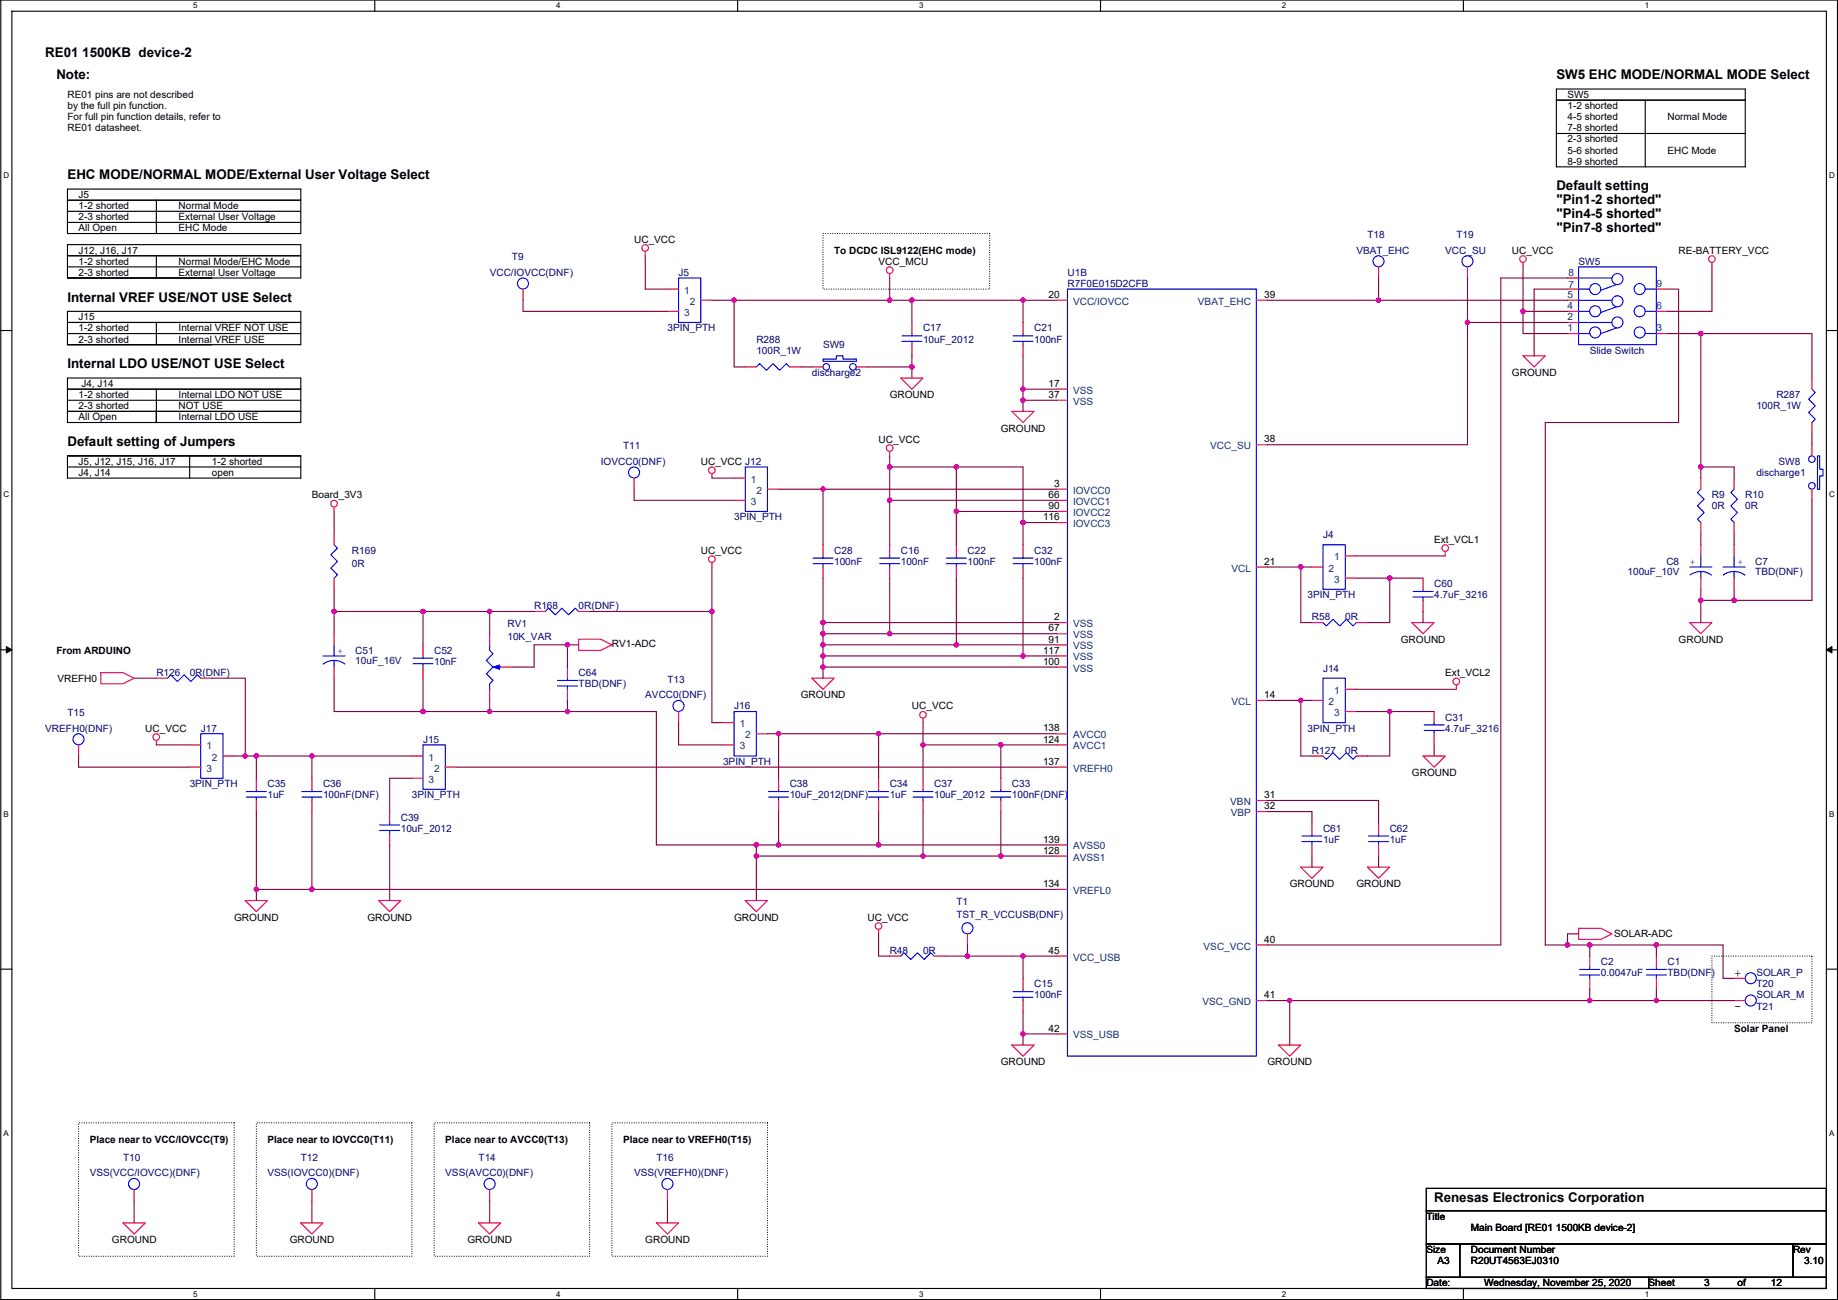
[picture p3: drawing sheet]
<svg xmlns="http://www.w3.org/2000/svg" width="420mm" height="297mm" viewBox="0 0 420 297" stroke-linecap="round" stroke-linejoin="round" font-family="sans-serif">
<path d="M.2 0h419.8v296.9h-419.8zM2.7 2.6h414.8v291.8h-414.8z" fill="none" stroke="#000" stroke-width=".25"/>
<g fill="#fff">
<path d="M44.2 .3h1v2h-1z"/>
<path d="M44.2 294.7h1v2h-1z"/>
</g>
<path d="M85.7 0v2.6M85.7 294.4v2.5" fill="none" stroke="#000" stroke-width=".25"/>
<g fill="#fff">
<path d="M127.1 .3h1v2h-1z"/>
<path d="M127.1 294.7h1v2h-1z"/>
</g>
<path d="M168.6 0v2.6M168.6 294.4v2.5" fill="none" stroke="#000" stroke-width=".25"/>
<g fill="#fff">
<path d="M210.1 .3h1v2h-1z"/>
<path d="M210.1 294.7h1v2h-1z"/>
</g>
<path d="M251.6 0v2.6M251.6 294.4v2.5" fill="none" stroke="#000" stroke-width=".25"/>
<g fill="#fff">
<path d="M293 .3h1v2h-1z"/>
<path d="M293 294.7h1v2h-1z"/>
</g>
<path d="M334.5 0v2.6M334.5 294.4v2.5" fill="none" stroke="#000" stroke-width=".25"/>
<g fill="#fff">
<path d="M376 .3h1v2h-1z"/>
<path d="M376 294.7h1v2h-1z"/>
<path d="M.8 39h1.3v2.1h-1.3z"/>
<path d="M418.1 39h1.3v2.1h-1.3z"/>
<path d="M.8 112h1.3v2h-1.3z"/>
<path d="M418.1 112h1.3v2h-1.3z"/>
</g>
<path d="M.2 75.5h2.5M417.5 75.5h2.5" fill="none" stroke="#000" stroke-width=".25"/>
<g fill="#fff">
<path d="M.8 185h1.2v2h-1.2z"/>
<path d="M418.1 185h1.2v2h-1.2z"/>
</g>
<path d="M.2 148.5h2.5M417.5 148.5h2.5" fill="none" stroke="#000" stroke-width=".25"/>
<path d="M1.4 147.7l1.3 .8-1.3 .7zM417.5 148.5l1.3-.8v1.5z" fill="#000" stroke="#000" stroke-width=".23"/>
<g fill="#fff">
<path d="M.8 257.9h1.2v2h-1.2z"/>
<path d="M418.1 257.9h1.2v2h-1.2z"/>
</g>
<g fill="none" stroke="#000" stroke-width=".25">
<path d="M355.8 22.9h43.2M355.8 20.3h43.2v17.8h-43.2zM355.8 30.5h43.2M376.1 22.9v15.2M15.4 43.2h53.4v10.2h-53.4zM15.4 48.3h53.4M15.4 50.8h53.4M15.4 58.4h53.4M15.4 55.9h53.4v7.6h-53.4zM15.4 45.7h53.4M35.7 58.4v5.1M35.7 45.7v7.7"/>
<path d="M15.4 63.5h33M15.4 61h53.4M15.4 78.8h33M15.4 73.7h53.4M15.4 71.1h53.4v7.7h-53.4zM15.4 76.2h53.4M35.7 73.7v5.1M15.4 88.9h53.4M15.4 86.4h53.4v7.6h-53.4zM15.4 91.5h53.4M15.4 94h20.3v2.5h-20.3zM35.7 88.9v5.1"/>
<path d="M35.7 94h33.1v2.5h-33.1zM15.4 104.2h53.4v5h-53.4zM15.4 104.2h53.4M15.4 106.7h53.4M43.4 104.2v5M.2 221.4h2.5M417.5 221.4h2.5M326.1 271.5h91.4v5.1h-91.4zM326.1 276.6h91.4v7.6h-91.4zM326.1 291.9h50.8v2.5h-50.8zM326.1 284.2h7.6v7.7h-7.6zM333.7 284.2h76.2v7.7h-76.2z"/>
<path d="M376.9 291.9h40.6v2.5h-40.6zM409.9 284.2h7.6v7.7h-7.6z"/>
</g>
<path d="M188.1 53.4h38.1v12.7h-38.1zM391.3 218.5h22.9v15.2h-22.9zM18 256.6h35.5v30.4h-35.5zM58.6 256.6h35.6v30.4h-35.6zM99.2 256.6h35.6v30.4h-35.6zM139.9 256.6h35.5v30.4h-35.5z" fill="none" stroke="#000" stroke-width=".25" stroke-dasharray="0 .5"/>
<g fill="none" stroke="#f00" stroke-width=".25">
<path d="M147.5 57.4v1M348.2 60v1M391.3 60v1M119.6 66.1v2.5M152.6 66.1h2.5M152.6 71.1h2.5M160.2 68.6h2.5M203.4 62.5v1M208.5 73.7v2.5M208.5 78.8v2.5M233.9 73.7v2.5M233.9 78.8v2.5"/>
<path d="M241.5 68.6h2.5M287.2 68.6h2.5M315.1 61v2.5M335.5 61v2.5M358.3 76.2h2.6M358.3 73.7h2.6M358.3 71.1h2.6M358.3 68.6h2.6M358.3 66.1h2.6M358.3 63.5h2.6M378.6 76.2h2.6M378.6 71.1h2.6"/>
<path d="M378.6 66.1h2.6M170.4 83.8h2.5M180.5 83.8h2.6M185.6 83.8h2.5M195.8 83.8h2.5M205.9 86.4h5.1l-2.5 2.5zM231.3 94h5.1l-2.5 2.5zM241.5 88.9h2.5M241.5 91.5h2.5M348.2 81.3h5l-2.5 2.5zM414.2 96.5v2.6M414.2 86.4v2.5"/>
<path d="M76.4 115.8v1.1M145 109.2v2.6M162.7 108.2v1M167.8 109.2h2.6M167.8 114.3h2.6M175.4 111.8h2.6M203.4 103.1v1.1M241.5 111.8h2.5M241.5 114.3h2.5M241.5 116.9h2.5M241.5 119.4h2.5M287.2 101.6h2.5"/>
<path d="M388.8 119.4v2.5M388.8 109.2v2.6M396.4 119.4v2.5M396.4 109.2v2.6M414.2 111.8v2.5M414.2 101.6v2.6M76.4 121.9v2.6M76.4 132.1v2.5M122.1 139.7h2.5M132.3 139.7h2.5M162.7 128.5v1.1M188.1 124.5v2.5"/>
<path d="M188.1 129.6v2.5M203.4 124.5v2.5M203.4 129.6v2.5M218.6 124.5v2.5M218.6 129.6v2.5M233.9 124.5v2.5M233.9 129.6v2.5M287.2 129.6h2.5M299.9 129.6h2.5M307.5 127h2.6M307.5 132.1h2.6M325.3 132.1v2.5"/>
<path d="M325.3 137.2v2.5M330.4 126v1M388.8 124.5v2.5M388.8 132.1v2.5M396.4 124.5v2.5M396.4 132.1v2.5M23 153.7h5.1l2.6 1.3-2.6 1.2h-5.1zM35.7 155h2.6M45.9 155h2.5M76.4 144.8v2.5M76.4 152.4v2.6M96.7 147.3v2.6"/>
<path d="M96.7 152.4v2.6M111.9 144.8v2.5M111.9 157.5v2.5M114.5 152.4h2.5M129.7 152.4v2.6M129.7 157.5v2.5M132.3 146.1h5l2.6 1.2-2.6 1.3h-5zM185.6 155h5.1l-2.6 2.5zM241.5 142.3h2.5M241.5 144.8h2.5M241.5 147.3h2.5M241.5 149.9h2.5"/>
<path d="M241.5 152.4h2.5M299.9 142.3h2.5M307.5 157.5h2.6M310.1 142.3h2.5M322.8 142.3h5l-2.5 2.5zM332.9 156.5v1M386.3 142.3h5l-2.5 2.5zM18 170.2v2.5M35.7 169.2v1M43.4 170.2h2.5M43.4 175.3h2.5M51 172.7h2.5"/>
<path d="M58.6 177.8v2.6M71.3 177.8v2.6M94.2 172.7h2.5M94.2 177.8h2.5M101.8 175.3h2.5M155.1 162.6v2.5M165.3 165.1h2.5M165.3 170.2h2.5M172.9 167.7h2.5M178 177.8v2.6M200.8 177.8v2.6M211 164.1v1"/>
<path d="M211 177.8v2.6M228.8 177.8v2.6M241.5 167.7h2.5M241.5 170.2h2.5M241.5 175.3h2.5M287.2 160h2.5M299.9 160h2.5M299.9 172.7h2.5M307.5 162.6h2.6M310.1 172.7h2.5M325.3 172.7h5.1l-2.6 2.6zM327.8 162.6v2.5"/>
<path d="M327.8 167.7v2.5M58.6 182.9v2.5M71.3 182.9v2.5M89.1 185.4v2.6M89.1 190.5v2.6M178 182.9v2.5M200.8 182.9v2.5M211 182.9v2.5M228.8 182.9v2.5M241.5 193.1h2.5M241.5 195.6h2.5M287.2 182.9h2.5"/>
<path d="M287.2 185.4h2.5M297.4 198.1h5l-2.5 2.6zM299.9 188v2.5M299.9 193.1v2.5M312.6 198.1h5.1l-2.6 2.6zM315.1 188v2.5M315.1 193.1v2.5M56.1 205.8h5l-2.5 2.5zM86.5 205.8h5.1l-2.5 2.5zM170.4 205.8h5l-2.5 2.5zM200.8 212.4v1M203.4 218.5h2.5"/>
<path d="M213.5 218.5h2.6M221.2 213.4v2.5M241.5 203.2h2.5M241.5 218.5h2.5M287.2 215.9h2.5M360.9 212.1h5l2.6 1.3-2.6 1.3h-5zM363.4 218.5v2.5M378.6 218.5v2.5M231.3 238.8h5.1l-2.5 2.5zM233.9 223.5v2.6M233.9 228.6v2.6M241.5 236.2h2.5"/>
<path d="M287.2 228.6h2.5M292.3 238.8h5.1l-2.6 2.5zM363.4 223.5v2.6M378.6 223.5v2.6M396.4 228.6h2.6M396.4 223.5h2.6M28.1 279.4h5.1l-2.5 2.6zM30.7 271.8v2.5M68.8 279.4h5l-2.5 2.6zM71.3 271.8v2.5M109.4 279.4h5.1l-2.6 2.6zM111.9 271.8v2.5"/>
<path d="M150 279.4h5.1l-2.5 2.6zM152.6 271.8v2.5"/>
<circle cx="147.5" cy="56.6" r=".76"/>
<circle cx="348.1" cy="59.2" r=".76"/>
<circle cx="391.3" cy="59.2" r=".76"/>
<circle cx="203.4" cy="61.7" r=".76"/>
<circle cx="76.4" cy="115.1" r=".76"/>
<circle cx="162.7" cy="107.4" r=".76"/>
<circle cx="203.4" cy="102.4" r=".76"/>
<circle cx="162.7" cy="127.8" r=".76"/>
<circle cx="330.4" cy="125.2" r=".76"/>
<circle cx="332.9" cy="155.7" r=".76"/>
<circle cx="35.7" cy="168.4" r=".76"/>
<circle cx="211" cy="163.3" r=".76"/>
<circle cx="200.8" cy="211.6" r=".76"/>
</g>
<g fill="none" stroke="#00f" stroke-width=".25">
<path d="M155.1 63.5h5.1v10.2h-5.1zM206.2 78h4.5M206.2 76.7h4.5M208.5 76.2v.5M208.5 78v.8M231.6 78h4.5M231.6 76.7h4.5M233.9 76.2v.5M233.9 78v.8M244 66.1h43.2v175.2h-43.2zM360.9 61h17.7v17.8h-17.7zM360.9 76.2h2.5"/>
<path d="M360.9 73.7h7.6M360.9 68.6h7.6M360.9 71.1h2.5M360.9 63.5h7.6M360.9 66.1h2.5M369.5 75l-3.6 1.2M369.5 70.1l-3.6 1.3M369.5 65l-3.6 1.3M376.1 76.2h2.5M376.1 71.1h2.5M376.1 66.1h2.5M172.9 83.8l.8-.7 1.5 1.5 1.5-1.5 1.5 1.5 1.6-1.5 .7 .7"/>
<path d="M188.1 82.1h3.1v-.8h1.5v.8h3.1v.5h-7.7zM414.2 88.9l.8 .8-1.6 1.5 1.6 1.5-1.6 1.6 1.6 1.5-.8 .7M170.4 106.7h5v10.2h-5zM388.8 111.8l-.8 .7 1.6 1.6-1.6 1.5 1.6 1.5-1.6 1.5 .8 .8M396.4 111.8l-.7 .7 1.5 1.6-1.5 1.5 1.5 1.5-1.5 1.5 .7 .8M415.5 104.2h.5v3h.7v1.5h-.7v3.1h-.5zM76.4 124.5l.7 .7-1.5 1.6 1.5 1.5-1.5 1.5 1.5 1.5-.7 .8M124.6 139.7l.8-.7 1.5 1.5 1.5-1.5 1.6 1.5 1.5-1.5 .8 .7M185.9 128.8h4.5M185.9 127.5h4.5M188.1 127v.5M188.1 128.8v.8"/>
<path d="M201.1 128.8h4.6M201.1 127.5h4.6M203.4 127v.5M203.4 128.8v.8M216.3 128.8h4.6M216.3 127.5h4.6M218.6 127v.5M218.6 128.8v.8M231.6 128.8h4.5M231.6 127.5h4.5M233.9 127v.5M233.9 128.8v.8"/>
<path d="M302.4 124.5h5.1v10.1h-5.1zM323 136.4h4.6M323 135.1h4.6M325.3 134.6v.5M325.3 136.4v.8M386.3 129.6h5M388.8 130.6l-1.1 .1-1.4 .7M388.8 130.6l1 .1 1.5 .7M388.8 130.6v1.5M388.8 127v2.6M393.9 129.6h5.1M393.9 131.4a4.1 4.1 0 0 1 5 0"/>
<path d="M396.4 130.6v1.5M396.4 127v2.6M38.3 155l.7-.8 1.6 1.5 1.5-1.5 1.5 1.5 1.5-1.5 .8 .8M73.8 149.9h5.1M73.9 151.7a4.1 4.1 0 0 1 4.9 0M76.4 150.9v1.5M76.4 147.3v2.6M94.4 151.7h4.6M94.4 150.4h4.6M96.7 149.9v.5M96.7 151.7v.7M111.9 147.3v1.3l.8 .8-1.5 1.5 1.5 1.5-1.5 1.5 1.5 1.6-.8 .7v1.3"/>
<path d="M114 152.4h.5M127.4 156.7h4.6M127.4 155.5h4.6M129.7 155v.5M129.7 156.7v.8M302.4 155h5.1v10.1h-5.1zM302.4 142.3l.8 .7 1.5-1.5 1.5 1.5 1.6-1.5 1.5 1.5 .8-.7M45.9 167.7h5.1v10.1h-5.1zM96.7 170.2h5.1v10.2h-5.1zM167.8 162.6h5.1v10.1h-5.1zM302.4 172.7l.8 .8 1.5-1.5 1.5 1.5 1.6-1.5 1.5 1.5 .8-.8M325.6 166.9h4.5"/>
<path d="M325.6 165.6h4.5M327.8 165.1v.5M327.8 166.9v.8M56.3 182.1h4.6M56.3 180.9h4.6M58.6 180.4v.5M58.6 182.1v.8M69 182.1h4.6M69 180.9h4.6M71.3 180.4v.5M71.3 182.1v.8M86.8 189.8h4.6"/>
<path d="M86.8 188.5h4.6M89.1 188v.5M89.1 189.8v.7M175.7 182.1h4.6M175.7 180.9h4.6M178 180.4v.5M178 182.1v.8M198.6 182.1h4.5M198.6 180.9h4.5M200.8 180.4v.5M200.8 182.1v.8M208.7 182.1h4.6"/>
<path d="M208.7 180.9h4.6M211 180.4v.5M211 182.1v.8M226.5 182.1h4.6M226.5 180.9h4.6M228.8 180.4v.5M228.8 182.1v.8M297.6 192.3h4.6M297.6 191h4.6M299.9 190.5v.5M299.9 192.3v.8M312.9 192.3h4.5"/>
<path d="M312.9 191h4.5M315.1 190.5v.5M315.1 192.3v.8M205.9 218.5l.8-.8 1.5 1.5 1.5-1.5 1.6 1.5 1.5-1.5 .7 .8M231.6 227.9h4.5M231.6 226.6h4.5M233.9 226.1v.5M233.9 227.9v.7M361.1 222.8h4.6M361.1 221.5h4.6M363.4 221v.5M363.4 222.8v.7"/>
<path d="M376.4 222.8h4.5M376.4 221.5h4.5M378.6 221v.5M378.6 222.8v.7"/>
<circle cx="315.1" cy="59.7" r="1.26"/>
<circle cx="335.4" cy="59.7" r="1.26"/>
<circle cx="119.5" cy="64.8" r="1.26"/>
<circle cx="364.7" cy="76" r="1.26"/>
<circle cx="364.7" cy="71.1" r="1.26"/>
<circle cx="364.7" cy="66" r="1.26"/>
<circle cx="369.7" cy="73.7" r="1.26"/>
<circle cx="369.7" cy="68.8" r="1.26"/>
<circle cx="369.7" cy="63.8" r="1.26"/>
<circle cx="374.8" cy="76" r="1.26"/>
<circle cx="374.8" cy="66" r="1.26"/>
<circle cx="374.8" cy="71.1" r="1.26"/>
<circle cx="188.9" cy="83.8" r=".76"/>
<circle cx="195" cy="83.8" r=".76"/>
<circle cx="144.9" cy="108" r="1.26"/>
<circle cx="414.2" cy="111" r=".76"/>
<circle cx="414.2" cy="104.9" r=".76"/>
<circle cx="17.9" cy="168.9" r="1.26"/>
<circle cx="155.1" cy="161.3" r="1.26"/>
<circle cx="221.1" cy="212.1" r="1.26"/>
<circle cx="400.2" cy="223.5" r="1.26"/>
<circle cx="400.2" cy="228.6" r="1.26"/>
<circle cx="30.6" cy="270.5" r="1.26"/>
<circle cx="71.3" cy="270.5" r="1.26"/>
<circle cx="111.9" cy="270.5" r="1.26"/>
<circle cx="152.6" cy="270.5" r="1.26"/>
</g>
<path d="M112.7 152.4l1.5-.5v1z" fill-rule="evenodd" fill="#00f" stroke="#00f" stroke-width=".25"/>
<g fill="none" stroke="#800040" stroke-width=".25">
<path d="M147.5 58.4v7.7h5.1M119.6 68.6v2.5h33M162.7 68.6h5.1M167.8 68.6h35.6M167.8 68.6v15.2h2.6M203.4 63.5v5.1M203.4 68.6h5.1v5.1M208.5 68.6h25.4M233.9 68.6h7.6M233.9 68.6v5.1M289.7 68.6h25.4M315.1 63.5v5.1"/>
<path d="M315.1 68.6h43.2M335.5 73.7v27.9h-45.8M335.5 63.5v10.2M335.5 73.7h22.8M348.2 71.1h10.1M348.2 71.1v5.1h10.1M348.2 61v10.1M358.3 63.5h-15.2v152.4h-53.4M358.3 66.1h-7.6v15.2M381.2 66.1h2.5v30.4h-30.5v119.4h5.1M381.2 76.2h7.6M388.8 76.2v30.5"/>
<path d="M388.8 76.2h25.4v10.2M391.3 61v10.1h-10.1M183.1 83.8h2.5M198.3 83.8h10.2v2.6M208.5 81.3v2.5M233.9 91.5h7.6M233.9 81.3v7.6M233.9 88.9h7.6M233.9 91.5v2.5M233.9 88.9v2.6M414.2 99.1v2.5M76.4 116.9v5"/>
<path d="M145 111.8v2.5h22.8M162.7 109.2h5.1M178 111.8h10.1M188.1 111.8v12.7M188.1 111.8h53.4M203.4 114.3v10.2M203.4 104.2v2.5M203.4 106.7v7.6M203.4 114.3h38.1M203.4 106.7h15.2M218.6 116.9h22.9M218.6 116.9v7.6"/>
<path d="M218.6 106.7v10.2M218.6 106.7h15.3v12.7M233.9 119.4h7.6M233.9 119.4v5.1M388.8 106.7h7.6v2.5M388.8 106.7v2.5M414.2 114.3v22.9h-17.8M76.4 139.7v5.1M76.4 139.7h20.3M76.4 134.6v5.1M96.7 139.7v7.6M96.7 139.7h15.2"/>
<path d="M111.9 139.7v5.1M111.9 139.7h10.2M134.8 139.7h27.9M162.7 139.7v25.4h2.6M162.7 129.6v10.1M188.1 132.1v10.2M203.4 132.1v12.7M218.6 132.1v15.2h22.9M233.9 132.1v17.8h7.6M289.7 129.6h7.7M297.4 129.6v12.7h2.5M297.4 129.6h2.5"/>
<path d="M310.1 127h20.3M310.1 132.1h7.6M325.3 139.7v2.6M325.3 132.1h-7.6v10.2h-5.1M388.8 137.2h7.6M388.8 134.6v2.6M388.8 121.9v2.6M388.8 137.2v5.1M396.4 121.9v2.6M396.4 134.6v2.6M30.7 155h5M48.4 155h7.7v17.7"/>
<path d="M76.4 155v7.6h20.3M96.7 155v7.6M129.7 147.3h2.6M129.7 147.3h-7.6v5.1h-5.1M129.7 147.3v5.1M188.1 149.9h45.8M188.1 142.3v2.5M188.1 144.8v2.5M188.1 147.3v2.6M188.1 149.9v2.5M188.1 152.4v2.6M188.1 144.8h15.3"/>
<path d="M188.1 142.3h53.4M188.1 152.4h53.4M188.1 147.3h30.5M203.4 144.8h38.1M310.1 157.5h22.8M18 172.7v2.6h25.4M35.7 170.2h7.7M53.5 172.7h2.6M56.1 172.7h2.5M58.6 172.7h12.7M58.6 172.7v5.1M71.3 172.7v5.1"/>
<path d="M71.3 172.7h22.9M94.2 177.8h-5.1v7.6M96.7 162.6h15.2M104.3 175.3h137.2M111.9 160v2.6M111.9 162.6h17.8M129.7 162.6h20.3v30.5h22.9M129.7 160v2.6M155.1 165.1v5.1h10.2M175.4 167.7h2.6M178 167.7h22.8M178 167.7v10.1"/>
<path d="M200.8 167.7v10.1M200.8 167.7h40.7M211 170.2v7.6M211 165.1v5.1M211 170.2h17.8M228.8 170.2v7.6M228.8 170.2h12.7M289.7 160h7.7M297.4 160v12.7h2.5M297.4 160h2.5M310.1 162.6h7.6M327.8 170.2v2.5"/>
<path d="M327.8 162.6h-10.1v10.1h-5.1M58.6 185.4v20.4M71.3 185.4v17.8M89.1 193.1v12.7M172.9 195.6h38.1M172.9 193.1h5.1M172.9 195.6v10.2M172.9 193.1v2.5M178 185.4v7.7h22.8M200.8 185.4v7.7M200.8 193.1h40.7M211 185.4v10.2"/>
<path d="M211 195.6h17.8M228.8 185.4v10.2M228.8 195.6h12.7M289.7 182.9h25.4v5.1M289.7 185.4h10.2v2.6M299.9 195.6v2.5M315.1 195.6v2.5M58.6 203.2h12.7M71.3 203.2h170.2M200.8 213.4v5.1h2.6M216.1 218.5h5.1M221.2 218.5h12.7"/>
<path d="M221.2 215.9v2.6M233.9 218.5h7.6M233.9 218.5v5M358.3 215.9h5.1M360.9 213.4h-2.6v2.5M363.4 215.9h15.2M363.4 215.9v2.6M378.6 215.9h15.3v7.6h2.5M378.6 215.9v2.6M233.9 236.2h7.6M233.9 231.2v5M233.9 236.2v2.6"/>
<path d="M289.7 228.6h5.1M294.8 228.6v10.2M294.8 228.6h68.6M363.4 228.6h15.2M363.4 226.1v2.5M378.6 226.1v2.5M378.6 228.6h17.8M30.7 274.3v5.1M71.3 274.3v5.1M111.9 274.3v5.1M152.6 274.3v5.1"/>
</g>
<g fill="#f0f" stroke="#f0f" stroke-width=".25">
<circle cx="162.7" cy="139.7" r=".5"/>
<circle cx="129.7" cy="162.6" r=".5"/>
<circle cx="172.9" cy="193" r=".5"/>
<circle cx="76.4" cy="139.7" r=".5"/>
<circle cx="111.9" cy="139.7" r=".5"/>
<circle cx="96.7" cy="139.7" r=".5"/>
<circle cx="111.9" cy="162.6" r=".5"/>
<circle cx="96.7" cy="162.6" r=".5"/>
<circle cx="129.7" cy="147.3" r=".5"/>
<circle cx="208.4" cy="83.8" r=".5"/>
<circle cx="58.6" cy="172.7" r=".5"/>
<circle cx="71.3" cy="172.7" r=".5"/>
<circle cx="58.6" cy="203.2" r=".5"/>
<circle cx="71.3" cy="203.2" r=".5"/>
<circle cx="221.1" cy="218.4" r=".5"/>
<circle cx="317.7" cy="132.1" r=".5"/>
<circle cx="233.8" cy="91.4" r=".5"/>
<circle cx="233.8" cy="88.9" r=".5"/>
<circle cx="188.1" cy="111.8" r=".5"/>
<circle cx="203.4" cy="114.3" r=".5"/>
<circle cx="188.1" cy="142.2" r=".5"/>
<circle cx="203.4" cy="144.8" r=".5"/>
<circle cx="188.1" cy="144.8" r=".5"/>
<circle cx="218.6" cy="147.3" r=".5"/>
<circle cx="188.1" cy="147.3" r=".5"/>
<circle cx="233.8" cy="149.9" r=".5"/>
<circle cx="188.1" cy="149.9" r=".5"/>
<circle cx="178" cy="167.6" r=".5"/>
<circle cx="228.8" cy="170.2" r=".5"/>
<circle cx="211" cy="170.2" r=".5"/>
<circle cx="178" cy="193" r=".5"/>
<circle cx="228.8" cy="195.6" r=".5"/>
<circle cx="211" cy="195.6" r=".5"/>
<circle cx="200.8" cy="193" r=".5"/>
<circle cx="233.8" cy="119.4" r=".5"/>
<circle cx="317.7" cy="162.6" r=".5"/>
<circle cx="297.3" cy="160" r=".5"/>
<circle cx="378.6" cy="215.9" r=".5"/>
<circle cx="363.4" cy="215.9" r=".5"/>
<circle cx="378.6" cy="228.6" r=".5"/>
<circle cx="363.4" cy="228.6" r=".5"/>
<circle cx="294.8" cy="228.6" r=".5"/>
<circle cx="200.8" cy="167.6" r=".5"/>
<circle cx="233.8" cy="218.4" r=".5"/>
<circle cx="233.8" cy="236.2" r=".5"/>
<circle cx="218.6" cy="106.7" r=".5"/>
<circle cx="203.4" cy="106.7" r=".5"/>
<circle cx="218.6" cy="116.8" r=".5"/>
<circle cx="56" cy="172.7" r=".5"/>
<circle cx="233.8" cy="68.6" r=".5"/>
<circle cx="208.4" cy="68.6" r=".5"/>
<circle cx="172.9" cy="195.6" r=".5"/>
<circle cx="297.3" cy="129.5" r=".5"/>
<circle cx="358.3" cy="215.9" r=".5"/>
<circle cx="335.4" cy="73.7" r=".5"/>
<circle cx="388.8" cy="106.7" r=".5"/>
<circle cx="388.8" cy="76.2" r=".5"/>
<circle cx="348.1" cy="71.1" r=".5"/>
<circle cx="188.1" cy="152.4" r=".5"/>
<circle cx="315.1" cy="68.6" r=".5"/>
<circle cx="396.4" cy="137.2" r=".5"/>
<circle cx="388.8" cy="137.2" r=".5"/>
<circle cx="167.8" cy="68.6" r=".5"/>
<circle cx="203.4" cy="68.6" r=".5"/>
</g>
<g font-size="3">
<text x="10.3" y="13">RE01 1500KB device-2</text>
<text x="12.9" y="18.1">Note:</text>
<text x="355.8" y="18.1">SW5 EHC MODE/NORMAL MODE Select</text>
<text x="15.4" y="41">EHC MODE/NORMAL MODE/External User Voltage Select</text>
<text x="355.8" y="43.5">Default setting</text>
<text x="355.8" y="46.7">&quot;Pin1-2 shorted&quot;</text>
<text x="355.8" y="49.8">&quot;Pin4-5 shorted&quot;</text>
<text x="355.8" y="53">&quot;Pin7-8 shorted&quot;</text>
<text x="15.4" y="68.9">Internal VREF USE/NOT USE Select</text>
<text x="15.4" y="84.1">Internal LDO USE/NOT USE Select</text>
<text x="15.4" y="101.9">Default setting of Jumpers</text>
<text x="327.8" y="274.6">Renesas Electronics Corporation</text>
</g>
<g font-size="2.8">
<text x="396.4" y="223.2">+</text>
<text x="396.4" y="230.9">-</text>
</g>
<g font-size="2.3">
<text x="15.4" y="22.4">RE01 pins are not described</text>
<text x="358.3" y="22.4">SW5</text>
<text x="15.4" y="24.9">by the full pin function.</text>
<text x="15.4" y="27.5">For full pin function details, refer to</text>
<text x="358.3" y="24.9">1-2 shorted</text>
<text x="358.3" y="27.5">4-5 shorted</text>
<text x="381.2" y="27.5">Normal Mode</text>
<text x="15.4" y="30">RE01 datasheet.</text>
<text x="358.3" y="32.6">2-3 shorted</text>
<text x="358.3" y="30">7-8 shorted</text>
<text x="358.3" y="35.1">5-6 shorted</text>
<text x="381.2" y="35.1">EHC Mode</text>
<text x="358.3" y="37.6">8-9 shorted</text>
<text x="18" y="47.8">1-2 shorted</text>
<text x="18" y="45.3">J5</text>
<text x="40.8" y="47.8">Normal Mode</text>
<text x="18" y="50.3">2-3 shorted</text>
<text x="18" y="52.9">All Open</text>
<text x="40.8" y="52.9">EHC Mode</text>
<text x="40.8" y="50.3">External User Voltage</text>
<text x="18" y="58">J12, J16, J17</text>
<text x="145" y="55.4">UC_VCC</text>
<text x="190.7" y="58">To DCDC ISL9122(EHC mode)</text>
<text x="345.6" y="58">UC_VCC</text>
<text x="383.7" y="58">RE-BATTERY_VCC</text>
<text x="18" y="63">2-3 shorted</text>
<text x="18" y="60.5">1-2 shorted</text>
<text x="40.8" y="60.5">Normal Mode/EHC Mode</text>
<text x="40.8" y="63">External User Voltage</text>
<text x="200.8" y="60.5">VCC_MCU</text>
<text x="239.7" y="68.1">20</text>
<text x="289" y="68.1">39</text>
<text x="18" y="75.7">1-2 shorted</text>
<text x="18" y="73.2">J15</text>
<text x="40.8" y="75.7">Internal VREF NOT USE</text>
<text x="18" y="78.3">2-3 shorted</text>
<text x="40.8" y="78.3">Internal VREF USE</text>
<text x="18.6" y="88.4">J4, J14</text>
<text x="239.7" y="88.4">17</text>
<text x="345.6" y="85.9">GROUND</text>
<text x="18" y="93.5">2-3 shorted</text>
<text x="18" y="91">1-2 shorted</text>
<text x="40.8" y="91">Internal LDO NOT USE</text>
<text x="40.8" y="93.5">NOT USE</text>
<text x="203.4" y="91">GROUND</text>
<text x="239.7" y="90.9">37</text>
<text x="18" y="96.1">All Open</text>
<text x="40.8" y="96.1">Internal LDO USE</text>
<text x="200.8" y="101.1">UC_VCC</text>
<text x="228.8" y="98.6">GROUND</text>
<text x="289" y="101.1">38</text>
<text x="18" y="106.2">J5, J12, J15, J16, J17</text>
<text x="48.4" y="106.2">1-2 shorted</text>
<text x="160.2" y="106.2">UC_VCC J12</text>
<text x="18" y="108.8">J4, J14</text>
<text x="48.4" y="108.8">open</text>
<text x="71.3" y="113.8">Board_3V3</text>
<text x="239.7" y="113.8">66</text>
<text x="241" y="111.3">3</text>
<text x="238.4" y="118.9">116</text>
<text x="239.7" y="116.3">90</text>
<text x="327.8" y="124">Ext_VCL1</text>
<text x="160.2" y="126.5">UC_VCC</text>
<text x="289" y="129">21</text>
<text x="241" y="141.7">2</text>
<text x="12.9" y="149.5">From ARDUINO</text>
<text x="139.9" y="147.9">RV1-ADC</text>
<text x="238.4" y="149.4">117</text>
<text x="239.7" y="144.3">67</text>
<text x="239.7" y="146.8">91</text>
<text x="320.2" y="146.9">GROUND</text>
<text x="383.7" y="146.9">GROUND</text>
<text x="13.1" y="155.7">VREFH0</text>
<text x="238.4" y="151.9">100</text>
<text x="330.4" y="154.5">Ext_VCL2</text>
<text x="183.1" y="159.6">GROUND</text>
<text x="289" y="159.5">14</text>
<text x="33.2" y="167.2">UC_VCC</text>
<text x="208.5" y="162.1">UC_VCC</text>
<text x="238.4" y="167.1">138</text>
<text x="238.4" y="169.7">124</text>
<text x="238.4" y="174.8">137</text>
<text x="322.8" y="177.3">GROUND</text>
<text x="289" y="184.9">32</text>
<text x="289" y="182.4">31</text>
<text x="238.4" y="192.5">139</text>
<text x="238.4" y="195.1">128</text>
<text x="238.4" y="202.7">134</text>
<text x="294.8" y="202.7">GROUND</text>
<text x="310.1" y="202.7">GROUND</text>
<text x="53.5" y="210.4">GROUND</text>
<text x="84" y="210.4">GROUND</text>
<text x="167.8" y="210.4">GROUND</text>
<text x="198.3" y="210.4">UC_VCC</text>
<text x="289" y="215.4">40</text>
<text x="369" y="214.2">SOLAR-ADC</text>
<text x="239.7" y="217.9">45</text>
<text x="289" y="228.1">41</text>
<text x="239.7" y="235.7">42</text>
<text x="396.4" y="235.8">Solar Panel</text>
<text x="228.8" y="243.4">GROUND</text>
<text x="289.7" y="243.4">GROUND</text>
<text x="20.5" y="261.2">Place near to VCC/IOVCC(T9)</text>
<text x="61.1" y="261.2">Place near to IOVCC0(T11)</text>
<text x="101.8" y="261.2">Place near to AVCC0(T13)</text>
<text x="142.4" y="261.2">Place near to VREFH0(T15)</text>
<text x="326.1" y="278.7">Title</text>
<text x="336.2" y="281.2">Main Board [RE01 1500KB device-2]</text>
<text x="25.6" y="284">GROUND</text>
<text x="66.2" y="284">GROUND</text>
<text x="106.9" y="284">GROUND</text>
<text x="147.5" y="284">GROUND</text>
<text x="326.1" y="286.3">Size</text>
<text x="336.2" y="286.3">Document Number</text>
<text x="409.9" y="286.3">Rev</text>
<text x="326.1" y="293.9">Date:</text>
<text x="328.6" y="288.8">A3</text>
<text x="336.2" y="288.8">R20UT4563EJ0310</text>
<text x="339.3" y="293.9">Wednesday, November 25, 2020</text>
<text x="376.9" y="293.9">Sheet</text>
<text x="389.6" y="293.9">3</text>
<text x="397.2" y="293.9">of</text>
<text x="404.8" y="293.9">12</text>
<text x="412.4" y="288.8">3.10</text>
</g>
<g font-size="2.3" fill="#000080">
<text x="117" y="59.5">T9</text>
<text x="310.1" y="58">VBAT_EHC</text>
<text x="312.6" y="54.4">T18</text>
<text x="330.4" y="58">VCC_SU</text>
<text x="332.9" y="54.4">T19</text>
<text x="111.9" y="63">VCC/IOVCC(DNF)</text>
<text x="155.1" y="63">J5</text>
<text x="244" y="65.6">R7F0E015D2CFB</text>
<text x="244" y="63">U1B</text>
<text x="360.9" y="60.5">SW5</text>
<text x="152.6" y="75.7">3PIN_PTH</text>
<text x="211" y="75.7">C17</text>
<text x="236.4" y="75.7">C21</text>
<text x="172.9" y="78.3">R288</text>
<text x="172.9" y="80.8">100R_1W</text>
<text x="188.1" y="79.5">SW9</text>
<text x="211" y="78.3">10uF_2012</text>
<text x="236.4" y="78.3">100nF</text>
<text x="363.4" y="80.8">Slide Switch</text>
<text x="185.6" y="85.9">discharge2</text>
<text x="401.5" y="93.5">100R_1W</text>
<text x="406.1" y="91">R287</text>
<text x="137.3" y="106.2">IOVCC0(DNF)</text>
<text x="142.4" y="102.7">T11</text>
<text x="406.6" y="106.2">SW8</text>
<text x="391.3" y="113.8">R9</text>
<text x="399" y="113.8">R10</text>
<text x="401.5" y="108.8">discharge1</text>
<text x="167.8" y="118.9">3PIN_PTH</text>
<text x="391.3" y="116.4">0R</text>
<text x="399" y="116.4">0R</text>
<text x="302.4" y="123">J4</text>
<text x="80.4" y="126.5">R169</text>
<text x="80.4" y="129.6">0R</text>
<text x="190.7" y="126.5">C28</text>
<text x="190.7" y="129.1">100nF</text>
<text x="205.9" y="126.5">C16</text>
<text x="205.9" y="129.1">100nF</text>
<text x="221.2" y="126.5">C22</text>
<text x="221.2" y="129.1">100nF</text>
<text x="236.4" y="126.5">C32</text>
<text x="236.4" y="129.1">100nF</text>
<text x="372" y="131.4">100uF_10V</text>
<text x="380.9" y="129.1">C8</text>
<text x="401.2" y="129.1">C7</text>
<text x="401.2" y="131.4">TBD(DNF)</text>
<text x="298.9" y="136.7">3PIN_PTH</text>
<text x="327.8" y="134.2">C60</text>
<text x="327.8" y="136.7">4.7uF_3216</text>
<text x="116" y="143.3">RV1</text>
<text x="122.1" y="139.2">R168</text>
<text x="132.3" y="139.2">0R(DNF)</text>
<text x="299.9" y="141.8">R58</text>
<text x="307.5" y="141.8">0R</text>
<text x="81.2" y="149.4">C51</text>
<text x="99.2" y="149.4">C52</text>
<text x="116" y="146.3">10K_VAR</text>
<text x="35.7" y="154.5">R126</text>
<text x="43.4" y="154.5">0R(DNF)</text>
<text x="81.2" y="151.7">10uF_16V</text>
<text x="99.2" y="151.9">10nF</text>
<text x="132.3" y="154.5">C64</text>
<text x="152.6" y="156">T13</text>
<text x="302.4" y="153.5">J14</text>
<text x="132.3" y="157">TBD(DNF)</text>
<text x="147.5" y="159.6">AVCC0(DNF)</text>
<text x="10.3" y="167.2">VREFH0(DNF)</text>
<text x="15.4" y="163.6">T15</text>
<text x="45.9" y="167.2">J17</text>
<text x="167.8" y="162.1">J16</text>
<text x="298.9" y="167.2">3PIN_PTH</text>
<text x="330.4" y="164.6">C31</text>
<text x="330.4" y="167.2">4.7uF_3216</text>
<text x="96.7" y="169.7">J15</text>
<text x="299.9" y="172.3">R127</text>
<text x="307.5" y="172.3">0R</text>
<text x="43.4" y="179.9">3PIN_PTH</text>
<text x="61.1" y="179.9">C35</text>
<text x="73.8" y="179.9">C36</text>
<text x="165.3" y="174.8">3PIN_PTH</text>
<text x="180.5" y="179.9">C38</text>
<text x="203.4" y="179.9">C34</text>
<text x="213.5" y="179.9">C37</text>
<text x="231.3" y="179.9">C33</text>
<text x="61.1" y="182.4">1uF</text>
<text x="73.8" y="182.4">100nF(DNF)</text>
<text x="94.2" y="182.4">3PIN_PTH</text>
<text x="180.5" y="182.4">10uF_2012(DNF)</text>
<text x="203.4" y="182.4">1uF</text>
<text x="213.5" y="182.4">10uF_2012</text>
<text x="231.3" y="182.4">100nF(DNF)</text>
<text x="91.6" y="187.5">C39</text>
<text x="91.6" y="190">10uF_2012</text>
<text x="302.4" y="190">C61</text>
<text x="317.7" y="190">C62</text>
<text x="302.4" y="192.6">1uF</text>
<text x="317.7" y="192.6">1uF</text>
<text x="218.6" y="206.8">T1</text>
<text x="218.6" y="209.8">TST_R_VCCUSB(DNF)</text>
<text x="203.4" y="218">R48</text>
<text x="211" y="218">0R</text>
<text x="365.9" y="220.5">C2</text>
<text x="381.2" y="220.5">C1</text>
<text x="236.4" y="225.6">C15</text>
<text x="365.9" y="223.1">0.0047uF</text>
<text x="381.2" y="223.1">TBD(DNF)</text>
<text x="401.5" y="225.6">T20</text>
<text x="401.5" y="223.1">SOLAR_P</text>
<text x="236.4" y="228.1">100nF</text>
<text x="401.5" y="230.7">T21</text>
<text x="401.5" y="228.1">SOLAR_M</text>
<text x="20.5" y="268.8">VSS(VCC/IOVCC)(DNF)</text>
<text x="28.1" y="265.2">T10</text>
<text x="61.1" y="268.8">VSS(IOVCC0)(DNF)</text>
<text x="68.8" y="265.2">T12</text>
<text x="101.8" y="268.8">VSS(AVCC0)(DNF)</text>
<text x="109.4" y="265.2">T14</text>
<text x="145" y="268.8">VSS(VREFH0)(DNF)</text>
<text x="150" y="265.2">T16</text>
</g>
<g font-size="2.3" fill="#004080">
<text x="358.6" y="65.8">7</text>
<text x="358.6" y="63">8</text>
<text x="378.6" y="65.6">9</text>
<text x="156.4" y="67.1">1</text>
<text x="157.7" y="69.6">2</text>
<text x="245.3" y="69.6">VCC/IOVCC</text>
<text x="273.8" y="69.6">VBAT_EHC</text>
<text x="358.3" y="70.7">4</text>
<text x="358.3" y="68.1">5</text>
<text x="378.6" y="70.7">6</text>
<text x="156.4" y="72.2">3</text>
<text x="358.3" y="75.7">1</text>
<text x="358.3" y="73.2">2</text>
<text x="378.6" y="75.7">3</text>
<text x="245.3" y="90">VSS</text>
<text x="245.3" y="92.5">VSS</text>
<text x="276.7" y="102.7">VCC_SU</text>
<text x="171.6" y="110.3">1</text>
<text x="172.9" y="112.8">2</text>
<text x="245.3" y="112.8">IOVCC0</text>
<text x="171.6" y="115.4">3</text>
<text x="245.3" y="115.4">IOVCC1</text>
<text x="245.3" y="117.9">IOVCC2</text>
<text x="245.3" y="120.4">IOVCC3</text>
<text x="281.5" y="130.6">VCL</text>
<text x="303.7" y="130.6">2</text>
<text x="305" y="128.1">1</text>
<text x="305" y="133.1">3</text>
<text x="245.3" y="143.3">VSS</text>
<text x="245.3" y="145.8">VSS</text>
<text x="245.3" y="148.4">VSS</text>
<text x="245.3" y="150.9">VSS</text>
<text x="245.3" y="153.5">VSS</text>
<text x="281.5" y="161.1">VCL</text>
<text x="303.7" y="161.1">2</text>
<text x="305" y="158.5">1</text>
<text x="169.1" y="166.2">1</text>
<text x="305" y="163.6">3</text>
<text x="47.2" y="171.2">1</text>
<text x="48.4" y="173.8">2</text>
<text x="98" y="173.8">1</text>
<text x="169.1" y="171.2">3</text>
<text x="170.4" y="168.7">2</text>
<text x="245.3" y="168.7">AVCC0</text>
<text x="245.3" y="171.2">AVCC1</text>
<text x="47.2" y="176.3">3</text>
<text x="98" y="178.9">3</text>
<text x="99.2" y="176.3">2</text>
<text x="245.3" y="176.3">VREFH0</text>
<text x="281.2" y="183.9">VBN</text>
<text x="281.4" y="186.5">VBP</text>
<text x="245.3" y="194.1">AVSS0</text>
<text x="245.3" y="196.6">AVSS1</text>
<text x="245.3" y="204.3">VREFL0</text>
<text x="245.3" y="219.5">VCC_USB</text>
<text x="275.1" y="217">VSC_VCC</text>
<text x="274.9" y="229.7">VSC_GND</text>
<text x="245.3" y="237.3">VSS_USB</text>
</g>
<g font-size="2.3" fill="#00f">
<text x="386.3" y="129.1">+</text>
<text x="397.2" y="129.1">+</text>
<text x="77.1" y="149.4">+</text>
</g>
<g font-size="1.8">
<text x="44.2" y="1.9">5</text>
<text x="127.1" y="1.9">4</text>
<text x="210.1" y="1.9">3</text>
<text x="293" y="1.9">2</text>
<text x="376" y="1.9">1</text>
<text x=".8" y="40.7">D</text>
<text x="418.1" y="40.7">D</text>
<text x=".8" y="113.6">C</text>
<text x="418.1" y="113.6">C</text>
<text x=".8" y="186.6">B</text>
<text x="418.1" y="186.6">B</text>
<text x=".8" y="259.5">A</text>
<text x="418.1" y="259.5">A</text>
<text x="44.2" y="296.3">5</text>
<text x="127.1" y="296.3">4</text>
<text x="210.1" y="296.3">3</text>
<text x="293" y="296.3">2</text>
<text x="376" y="296.3">1</text>
</g>
</svg>
